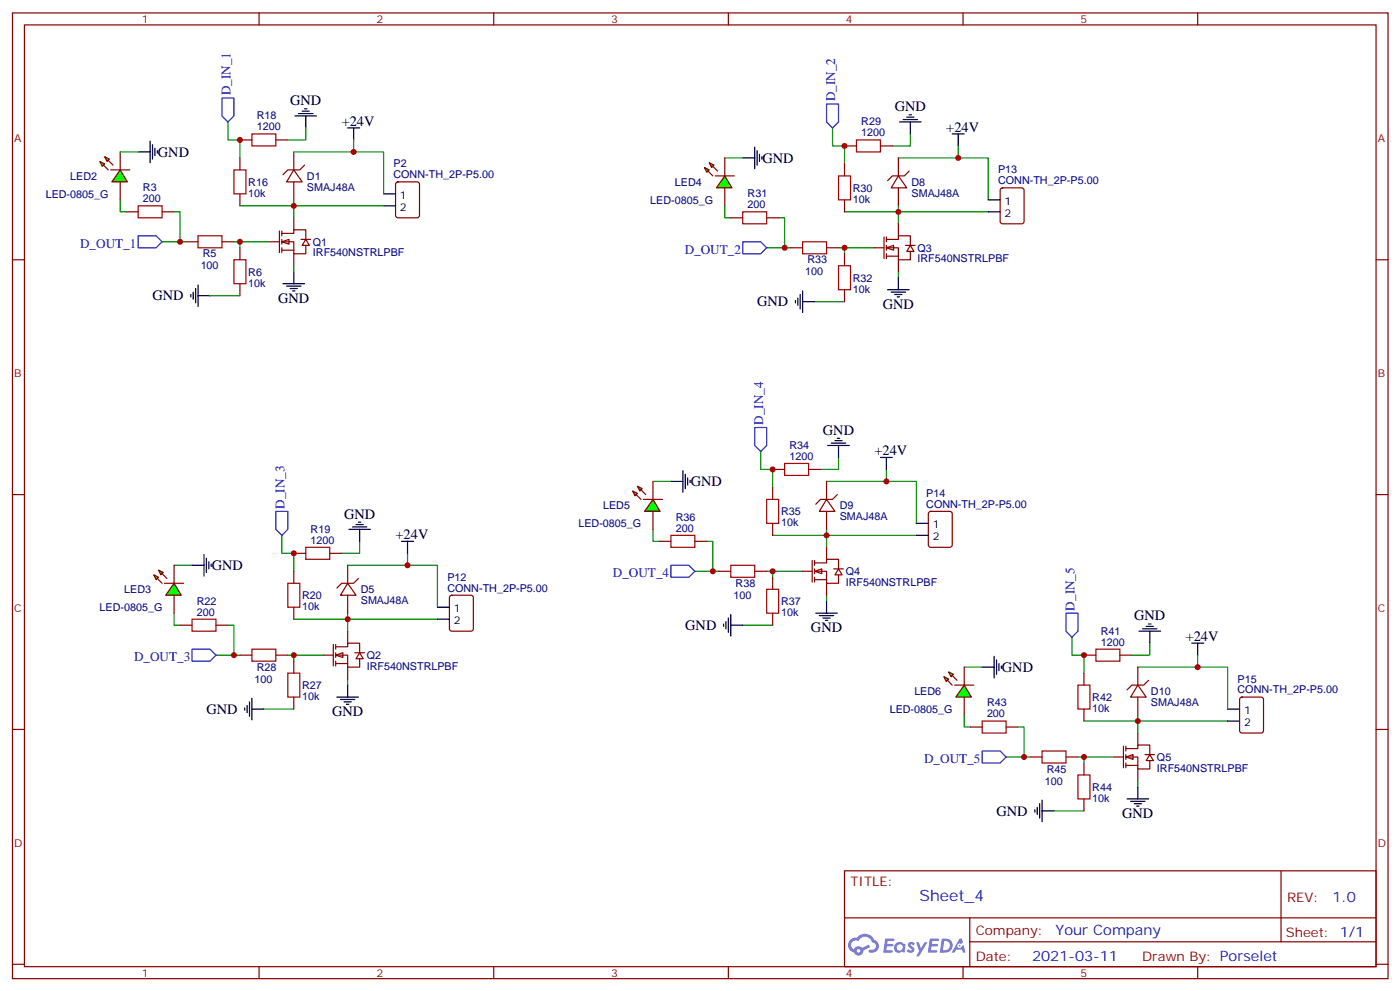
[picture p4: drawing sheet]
<svg xmlns="http://www.w3.org/2000/svg" width="413mm" height="292mm" viewBox="0 0 413 292" stroke-linecap="round" stroke-linejoin="round" font-family="sans-serif">
<g fill="none" stroke="#870000" stroke-width=".35">
<path d="M3.7 3.8h405.3v284.3h-405.3zM7.2 7.3h398.3v277.3h-398.3zM76.3 3.8v3.5M145.5 3.8v3.5M214.6 3.8v3.5M283.8 3.8v3.5M352.9 3.8v3.5M3.7 76.5h3.5M405.5 76.5h3.5M3.7 145.6h3.5M405.5 145.6h3.5M3.7 214.8h3.5"/>
<path d="M405.5 214.8h3.5M248.8 256.4h156.7v28.2h-156.7zM377.5 256.4v20.9M248.9 270.2h156.5M285.8 277.3h119.6M285.8 270.2v14.2M3.7 283.9h3.5M76.3 284.6v3.5M145.5 284.6v3.5M214.6 284.6v3.5M283.8 284.6v3.5M352.9 284.6v3.5"/>
<path d="M405.5 283.9h3.5"/>
</g>
<g fill="#5487ff">
<path d="M267.8 277.6a1.22 1.22 0 0 1 1.8 .2l-.4 .6a.47 .47 0 0 0-.4-.4 .47 .47 0 0 0-.5 .2l.2 .2a1.14 1.14 0 0 1 .8 1.8 1.14 1.14 0 0 1-2 0l-.2-.2 .5-.6 .7 .5a.29 .29 0 0 0 .4-.3 .29 .29 0 0 0-.3-.3 1.04 1.04 0 0 1-.6-1.7z"/>
<path d="M260.8 276.3h2.4l.3 .2-.1 .5-1.8 .1-.2 .8h1.6l.3 .4-.4 .4h-1.6l-.1 1.1h1.7l.2 .3-.2 .3-2.7 .1z"/>
<path d="M274 276.3h2.3l.4 .2-.2 .5-1.8 .1-.1 .8h1.5l.3 .4-.3 .4h-1.6l-.2 1.1h1.7l.2 .3-.2 .3-2.6 .1z"/>
<path d="M282.7 276.3h.7l.4 1.3-.6 .3a.69 .69 0 0 0-1.1 .3 .69 .69 0 0 0 .5 .9 .69 .69 0 0 0 .9-.6l.4-.2 .6 2.2h-.8l-.2-.9h-1.7l-.5 .9h-.9z"/>
<path d="M270 277.4h.7l.7 1.8 1.1-1.8h.8l-2.5 4.2h-.9l1-1.5z"/>
<path d="M277.5 276.3l-.6 4.2h1.4a2.11 2.11 0 0 0 2.4-2.1 2.11 2.11 0 0 0-2.5-2.1zM278.2 277.1a1.39 1.39 0 0 1 1.7 1.4 1.39 1.39 0 0 1-1.8 1.3h-.2z"/>
<path d="M263.8 277.9a1.54 1.54 0 0 0 0 2.2 1.54 1.54 0 0 0 2.1 .1l.6 .3 .3-2.3-.1-.3h-.5a1.49 1.49 0 0 0-2.4 0zM264.1 278.9a.95 .95 0 0 1 1.9 0 .95 .95 0 0 1-1.9 0z"/>
<path d="M250.6 276.7a2.18 2.18 0 0 0 1 3.7 1.44 1.44 0 0 0 1.7 .9 1.44 1.44 0 0 0 1.1-1.4l2-1.1-.4-.7-1.9 1a1.47 1.47 0 0 0-2.5 .4 1.39 1.39 0 0 1-.6-1.9 1.39 1.39 0 0 1 2-.5 2.12 2.12 0 0 1 2.1-1.3 2.12 2.12 0 0 1 1.9 1.7 1.14 1.14 0 0 1 1.1 1.4 1.14 1.14 0 0 1-1.6 .7 .43 .43 0 0 0-.6 .4 .43 .43 0 0 0 .4 .5 1.98 1.98 0 0 0 2.6-1.2 1.98 1.98 0 0 0-1.3-2.6 3.1 3.1 0 0 0-5.2-.6l-.9 .1zM252.4 280a.55 .55 0 0 1 1.1 0 .55 .55 0 0 1-1.1 0z"/>
<circle cx="282.8" cy="278.4" r=".26"/>
</g>
<path d="M83 71.2l2.2-.7v1.4z" fill="#fff" stroke="#870000" stroke-width=".35"/>
<g fill="none" stroke="#870000" stroke-width=".35">
<path d="M35.4 44.7v5.3M35.4 53.6v5.2M116.8 53.8l.5-.2h5.6l.7 .4v9.4l-.4 .7h-5.9l-.7-.4v-9.4zM54.8 71.2h3.5M65.4 71.2h3.5M70.7 73v3.5M79.5 71.2h2.8M82.3 68v6.4M83 68.7h3.6v-1h3.5v2.8M83 71.2h3.6v3.5h3.5v-2.5M83 73.7h3.6M83 68v1.4"/>
<path d="M83 70.5v1.4M83 73v1.4M86.6 64.1v3.6M86.6 74.7v3.5M88.7 70.5h2.8M90.1 70.5l1.1 1.7h-2.2zM70.7 83.5v3.6"/>
</g>
<path d="M40.7 69.4h5.3l1.8 1.8-1.8 1.8h-5.3z" fill="none" stroke="#00f" stroke-width=".35"/>
<path d="M58.3 69.4h7.1v3.6h-7.1zM68.9 76.5h3.6v7h-3.6z" fill="none" stroke="#a10000" stroke-width=".35"/>
<g fill="none" stroke="#000" stroke-width=".35">
<path d="M102.4 37.7h3.6M104.2 37.7v3.5M113 57.1h3.6M113 60.6h3.6M56.2 86.7v.7M56.9 86v2.1M57.6 84.9v4.3M58.3 87.1h3.6M58.3 83.9v6.3M83.4 83.5h6.3M84.5 84.2h4.2M85.5 84.9h2.1"/>
<path d="M86.2 85.7h.7M86.6 80v3.5"/>
</g>
<path d="M47.8 71.2h7M68.9 71.2h10.6M70.7 71.2v1.8M86.6 78.2v1.8M113 60.6h-26.4v3.5" fill="none" stroke="#008700" stroke-width=".35"/>
<g fill="#0f0" stroke="#870000" stroke-width=".35">
<path d="M30.8 46.1l1.4 .7-.7 .8z"/>
<path d="M29.4 47.6l1.4 .7-.7 .7z"/>
</g>
<g fill="#870000" stroke="#870000" stroke-width=".35">
<path d="M31.9 47.2l1.4 1.4z"/>
<path d="M30.5 48.6l1.4 1.4z"/>
</g>
<path d="M32.6 50h5.6z" fill="#f00" stroke="#870000" stroke-width=".35"/>
<path d="M35.4 50l2.1 3.6h-4.6z" fill="#0f0" stroke="#870000" stroke-width=".35"/>
<path d="M74.2 39.4h7.1v3.6h-7.1zM68.9 50h3.6v7.1h-3.6zM40.7 60.6h7.1v3.5h-7.1zM84.8 171.7h3.5v7.1h-3.5zM90.1 161.1h7.1v3.6h-7.1zM56.6 182.3h7v3.5h-7z" fill="none" stroke="#a10000" stroke-width=".35"/>
<g fill="none" stroke="#870000" stroke-width=".35">
<path d="M70.7 46.5v3.5M70.7 57.1v3.5M70.7 41.2h3.5M81.3 41.2h3.5M86.6 50l2.4 3.6h-4.5zM86.6 44.7v5.3M86.6 53.6v5.2M89.7 48.6l-1.4 1.4h-3.5l-1.4 1.4M37.2 62.4h3.5M47.8 62.4h3.5M51.3 166.4v5.3M51.3 175.3v5.3"/>
<path d="M86.6 168.2v3.5M86.6 178.8v3.5M86.6 162.9h3.5M97.2 162.9h3.5M102.4 171.7l2.5 3.6h-4.6zM102.4 166.4v5.3M102.4 175.3v5.3M105.6 170.3l-1.4 1.4h-3.5l-1.4 1.4M53.1 184.1h3.5M63.6 184.1h3.6"/>
</g>
<g fill="none" stroke="#000" stroke-width=".35">
<path d="M86.9 34.1h6.4M88 33.4h4.2M89 32.7h2.2M89.7 32h.8M90.1 34.1v3.6M40.7 44.7h3.5M44.2 41.6v6.3M44.9 42.6v4.2M45.6 43.7v2.1M46.4 44.4v.7M102.8 155.9h6.3M103.9 155.2h4.2"/>
<path d="M104.9 154.4h2.1M105.6 153.7h.7M106 155.9v3.5M56.6 166.4h3.5M60.1 163.3v6.3M60.8 164.3v4.3M61.5 165.4v2.1M62.2 166.1v.7"/>
</g>
<g fill="none" stroke="#008700" stroke-width=".35">
<path d="M67.2 35.9v5.3h3.5v5.3M90.1 37.7v3.5h-5.3M35.4 58.8v3.6h1.8M35.4 44.7h5.3M86.6 58.8v1.8h-15.9M104.2 41.2v3.5h-17.6M104.2 44.7h8.8v12.4M51.3 62.4h1.8v8.8M61.9 87.1h8.8M83 157.6v5.3h3.6v5.3M106 159.4v3.5h-5.3M51.3 166.4h5.3"/>
<path d="M120.1 166.4h8.8v12.4M120.1 162.9v3.5h-17.7M51.3 180.6v3.5h1.8M67.2 184.1h1.7v8.8M102.4 180.6v1.7h-15.8M77.8 208.8h8.8"/>
</g>
<path d="M65.4 28.9h3.5v5.2l-1.7 1.8-1.8-1.8zM81.3 150.6h3.5v5.3l-1.8 1.7-1.7-1.7z" fill="none" stroke="#00f" stroke-width=".35"/>
<g fill="#0f0" stroke="#870000" stroke-width=".35">
<path d="M46.7 167.9l1.4 .7-.7 .7z"/>
<path d="M45.3 169.3l1.4 .7-.7 .7z"/>
</g>
<g fill="#870000" stroke="#870000" stroke-width=".35">
<path d="M47.8 168.9l1.4 1.4z"/>
<path d="M46.4 170.3l1.4 1.4z"/>
</g>
<path d="M48.5 171.7h5.6z" fill="#f00" stroke="#870000" stroke-width=".35"/>
<path d="M51.3 171.7l2.1 3.6h-4.6z" fill="#0f0" stroke="#870000" stroke-width=".35"/>
<g fill="none" stroke="#000" stroke-width=".35">
<path d="M118.3 159.4h3.5M120.1 159.4v3.5M128.9 178.8h3.5M128.9 182.3h3.5M72.1 208.4v.7M72.8 207.7v2.1M73.5 206.7v4.2M74.2 208.8h3.6M74.2 205.6v6.3M99.3 205.2h6.3M100.3 206h4.3M101.4 206.7h2.1"/>
<path d="M102.1 207.4h.7M102.4 201.7v3.5"/>
</g>
<path d="M63.6 192.9h7.1M84.8 192.9h10.6M86.6 192.9v1.8M102.4 200v1.7M128.9 182.3h-26.5v3.5" fill="none" stroke="#008700" stroke-width=".35"/>
<path d="M132.7 175.5l.4-.2h5.7l.6 .4 .1 9.4-.5 .7h-5.9l-.6-.4-.1-9.4zM70.7 192.9h3.5M81.3 192.9h3.5M86.6 194.7v3.5M86.6 205.2v3.6" fill="none" stroke="#870000" stroke-width=".35"/>
<path d="M74.2 191.1h7.1v3.6h-7.1zM84.8 198.2h3.5v7h-3.5z" fill="none" stroke="#a10000" stroke-width=".35"/>
<path d="M56.6 191.1h5.3l1.7 1.8-1.7 1.8h-5.3z" fill="none" stroke="#00f" stroke-width=".35"/>
<path d="M98.9 192.9l2.1-.7v1.4z" fill="#fff" stroke="#870000" stroke-width=".35"/>
<g fill="none" stroke="#870000" stroke-width=".35">
<path d="M213.6 46.5v5.3M213.6 55.3v5.3M248.8 43h3.6M248.8 48.3v3.5M248.8 58.8v3.6M259.4 43h3.6M264.7 51.8l2.5 3.5h-4.6zM264.7 46.5v5.3M264.7 55.3v5.3M267.9 50.4l-1.4 1.4h-3.5l-1.5 1.4M215.3 64.1h3.6M225.9 64.1h3.5"/>
<path d="M95.4 192.9h2.8M98.2 189.7v6.4M98.9 190.4h3.5v-1h3.6v2.8M98.9 192.9h3.5v3.5h3.6v-2.4M98.9 195.4h3.5M98.9 189.7v1.4M98.9 192.2v1.4M98.9 194.7v1.4M102.4 185.8v3.6M102.4 196.4v3.6M104.6 192.2h2.8M106 192.2l1 1.8h-2.1z"/>
</g>
<path d="M245.3 37.7v5.3h3.5v5.3M268.3 39.4v3.6h-5.3M213.6 46.5h5.3M282.4 46.5h8.8v12.3M282.4 43v3.5h-17.7M213.6 60.6v3.5h1.7M229.4 64.1h1.8v8.9M264.7 60.6v1.8h-15.9M240 88.8h8.8" fill="none" stroke="#008700" stroke-width=".35"/>
<path d="M265.1 35.9h6.3M266.1 35.2h4.3M267.2 34.5h2.1M267.9 33.8h.7M268.3 35.9v3.5M218.9 46.5h3.5M222.4 43.3v6.4M223.1 44.4v4.2M223.8 45.4v2.2M224.5 46.1v.7" fill="none" stroke="#000" stroke-width=".35"/>
<path d="M247.1 51.8h3.5v7h-3.5zM252.4 41.2h7v3.5h-7zM218.9 62.4h7v3.5h-7z" fill="none" stroke="#a10000" stroke-width=".35"/>
<path d="M243.6 30.6h3.5v5.3l-1.8 1.8-1.7-1.8z" fill="none" stroke="#00f" stroke-width=".35"/>
<g fill="#0f0" stroke="#870000" stroke-width=".35">
<path d="M209 47.9l1.4 .7-.7 .7z"/>
<path d="M207.6 49.3l1.4 .7-.7 .7z"/>
</g>
<g fill="#870000" stroke="#870000" stroke-width=".35">
<path d="M210 49l1.5 1.4z"/>
<path d="M208.6 50.4l1.4 1.4z"/>
</g>
<path d="M210.7 51.8h5.7z" fill="#f00" stroke="#870000" stroke-width=".35"/>
<path d="M213.6 51.8l2.1 3.5h-4.6z" fill="#0f0" stroke="#870000" stroke-width=".35"/>
<g fill="none" stroke="#000" stroke-width=".35">
<path d="M280.6 39.4h3.5M282.4 39.4v3.6M291.2 58.8h3.5M291.2 62.4h3.5M234.4 88.5v.7M235.1 87.8v2.1M235.8 86.7v4.2M236.5 88.8h3.5M236.5 85.7v6.3M261.5 85.3h6.4M262.6 86h4.2M263.7 86.7h2.1"/>
<path d="M264.4 87.4h.7M264.7 81.8v3.5"/>
</g>
<path d="M225.9 73h7.1M247.1 73h10.6M248.8 73v1.7M291.2 62.4h-26.5v3.5M264.7 80v1.8" fill="none" stroke="#008700" stroke-width=".35"/>
<path d="M294.9 55.5l.5-.2h5.7l.6 .4 .1 9.5-.5 .6-5.9 .1-.6-.5-.1-9.4zM233 73h3.5M243.6 73h3.5M248.8 74.7v3.5M248.8 85.3v3.5" fill="none" stroke="#870000" stroke-width=".35"/>
<path d="M236.5 71.2h7.1v3.5h-7.1zM247.1 78.2h3.5v7.1h-3.5z" fill="none" stroke="#a10000" stroke-width=".35"/>
<path d="M218.9 71.2h5.3l1.7 1.8-1.7 1.7h-5.3z" fill="none" stroke="#00f" stroke-width=".35"/>
<path d="M261.2 73l2.1-.8v1.5z" fill="#fff" stroke="#870000" stroke-width=".35"/>
<g fill="none" stroke="#870000" stroke-width=".35">
<path d="M257.7 73h2.8M260.5 69.8v6.3M261.2 70.5h3.5v-1.1h3.6v2.8M261.2 73h3.5v3.5h3.6v-2.5M261.2 75.4h3.5M261.2 69.8v1.4M261.2 72.2v1.5M261.2 74.7v1.4M264.7 65.9v3.5M264.7 76.5v3.5M266.8 72.2h2.9M268.3 72.2l1 1.8h-2.1z"/>
<path d="M227.7 138.2h3.5M238.3 138.2h3.5M192.4 141.7v5.3M192.4 150.6v5.3M194.2 159.4h3.5M204.8 159.4h3.5M227.7 143.5v3.5M227.7 154.1v3.5M243.6 147l2.4 3.6h-4.6zM243.6 141.7v5.3M243.6 150.6v5.3M246.7 145.6l-1.4 1.4h-3.5l-1.4 1.4"/>
</g>
<path d="M224.2 132.9v5.3h3.5v5.3M247.1 134.7v3.5h-5.3M261.2 138.2v3.5h-17.6M192.4 155.9v3.5h1.8M192.4 141.7h5.3M208.3 159.4h1.7v8.8M243.6 155.9v1.7h-15.9M261.2 141.7h8.8v12.4M218.9 184.1h8.8" fill="none" stroke="#008700" stroke-width=".35"/>
<path d="M201.2 138.6v6.3M201.9 139.6v4.3M243.9 131.2h6.4M245 130.5h4.2M246 129.8h2.1M246.7 129h.7M247.1 131.2v3.5M197.7 141.7h3.5M202.6 140.7v2.1M203.3 141.4v.7" fill="none" stroke="#000" stroke-width=".35"/>
<path d="M231.2 136.5h7.1v3.5h-7.1zM197.7 157.6h7.1v3.5h-7.1zM225.9 147h3.5v7.1h-3.5z" fill="none" stroke="#a10000" stroke-width=".35"/>
<path d="M222.4 125.9h3.5v5.3l-1.7 1.7-1.8-1.7z" fill="none" stroke="#00f" stroke-width=".35"/>
<g fill="#0f0" stroke="#870000" stroke-width=".35">
<path d="M187.8 143.2l1.4 .7-.7 .7z"/>
<path d="M186.4 144.6l1.4 .7-.7 .7z"/>
</g>
<g fill="#870000" stroke="#870000" stroke-width=".35">
<path d="M188.9 144.2l1.4 1.4z"/>
<path d="M187.5 145.6l1.4 1.4z"/>
</g>
<path d="M189.6 147h5.6z" fill="#f00" stroke="#870000" stroke-width=".35"/>
<path d="M192.4 147l2.1 3.6h-4.6z" fill="#0f0" stroke="#870000" stroke-width=".35"/>
<g fill="none" stroke="#000" stroke-width=".35">
<path d="M259.4 134.7h3.6M261.2 134.7v3.5M270 154.1h3.5M270 157.6h3.5M243.6 177v3.6M213.2 183.7v.7M213.9 183v2.1M214.6 182v4.2M215.3 184.1h3.6M215.3 180.9v6.4M240.4 180.6h6.3M241.4 181.3h4.3"/>
<path d="M242.5 182h2.1M243.2 182.7h.7"/>
</g>
<path d="M270 157.6h-26.4v3.5M204.8 168.2h7M225.9 168.2h10.6M227.7 168.2v1.8M243.6 175.3v1.7" fill="none" stroke="#008700" stroke-width=".35"/>
<path d="M273.8 150.8l.4-.2h5.7l.6 .4 .1 9.4-.5 .7h-5.9l-.6-.4-.1-9.4zM211.8 168.2h3.5M222.4 168.2h3.5M227.7 170v3.5M227.7 180.6v3.5" fill="none" stroke="#870000" stroke-width=".35"/>
<path d="M215.3 166.4h7.1v3.6h-7.1zM225.9 173.5h3.5v7.1h-3.5z" fill="none" stroke="#a10000" stroke-width=".35"/>
<path d="M197.7 166.4h5.3l1.8 1.8-1.8 1.8h-5.3z" fill="none" stroke="#00f" stroke-width=".35"/>
<path d="M240 168.2l2.1-.7v1.4z" fill="#fff" stroke="#870000" stroke-width=".35"/>
<g fill="none" stroke="#870000" stroke-width=".35">
<path d="M236.5 168.2h2.8M239.3 165v6.4M240 165.7h3.6v-1h3.5v2.8M240 168.2h3.6v3.5h3.5v-2.4M240 170.7h3.6M240 165v1.4M240 167.5v1.4M240 170v1.4M243.6 161.1v3.6M243.6 171.7v3.6M245.7 167.5h2.8M247.1 167.5l1 1.8h-2.1z"/>
<path d="M284.1 196.4v5.3M319.4 192.9h3.5M319.4 198.2v3.5M330 192.9h3.5M335.3 196.4v5.3M284.1 205.2v5.3M285.9 214.1h3.5M296.5 214.1h3.5M319.4 208.8v3.5M335.3 201.7l2.4 3.5h-4.5zM335.3 205.2v5.3M338.5 200.3l-1.5 1.4h-3.5l-1.4 1.4"/>
</g>
<path d="M284.1 196.4h5.3M315.9 187.6v5.3h3.5v5.3M338.8 189.4v3.5h-5.3M352.9 196.4h8.8v12.4M352.9 192.9v3.5h-17.6M284.1 210.5v3.6h1.8M300 214.1h1.8v8.8M335.3 210.5v1.8h-15.9M310.6 238.8h8.8" fill="none" stroke="#008700" stroke-width=".35"/>
<path d="M289.4 196.4h3.5M292.9 193.3v6.3M293.7 194.3v4.2M294.4 195.4v2.1M295.1 196.1v.7M335.6 185.8h6.4M336.7 185.1h4.2M337.7 184.4h2.2M338.5 183.7h.7M338.8 185.8v3.6" fill="none" stroke="#000" stroke-width=".35"/>
<path d="M322.9 191.1h7.1v3.6h-7.1zM289.4 212.3h7.1v3.5h-7.1zM317.6 201.7h3.6v7.1h-3.6z" fill="none" stroke="#a10000" stroke-width=".35"/>
<path d="M314.1 180.6h3.5v5.2l-1.7 1.8-1.8-1.8z" fill="none" stroke="#00f" stroke-width=".35"/>
<g fill="#0f0" stroke="#870000" stroke-width=".35">
<path d="M279.5 197.8l1.5 .7-.8 .7z"/>
<path d="M278.1 199.2l1.4 .8-.7 .7z"/>
</g>
<g fill="#870000" stroke="#870000" stroke-width=".35">
<path d="M280.6 198.9l1.4 1.4z"/>
<path d="M279.2 200.3l1.4 1.4z"/>
</g>
<path d="M281.3 201.7h5.6z" fill="#f00" stroke="#870000" stroke-width=".35"/>
<path d="M284.1 201.7l2.1 3.5h-4.5z" fill="#0f0" stroke="#870000" stroke-width=".35"/>
<g fill="none" stroke="#000" stroke-width=".35">
<path d="M351.2 189.4h3.5M352.9 189.4v3.5M361.7 208.8h3.6M361.7 212.3h3.6M304.9 238.4v.7M305.6 237.7v2.1M306.4 236.6v4.3M307.1 238.8h3.5M307.1 235.6v6.3M332.1 235.2h6.4M333.2 235.9h4.2M334.2 236.6h2.1"/>
<path d="M334.9 237.3h.7M335.3 231.7v3.5"/>
</g>
<path d="M361.7 212.3h-26.4v3.5M296.5 222.9h7M317.6 222.9h10.6M319.4 222.9v1.7M335.3 229.9v1.8" fill="none" stroke="#008700" stroke-width=".35"/>
<path d="M365.5 205.5l.5-.3h5.6l.7 .5v9.4l-.4 .7h-5.9l-.7-.4v-9.4zM303.5 222.9h3.6M314.1 222.9h3.5M319.4 224.6v3.6M319.4 235.2v3.6" fill="none" stroke="#870000" stroke-width=".35"/>
<path d="M307.1 221.1h7v3.5h-7zM317.6 228.2h3.6v7h-3.6z" fill="none" stroke="#a10000" stroke-width=".35"/>
<path d="M289.4 221.1h5.3l1.8 1.8-1.8 1.7h-5.3z" fill="none" stroke="#00f" stroke-width=".35"/>
<path d="M331.8 222.9l2.1-.7v1.4z" fill="#fff" stroke="#870000" stroke-width=".35"/>
<path d="M331 219.7v6.4M331.8 219.7v1.4M335.3 215.8v3.6M328.2 222.9h2.8M331.8 220.4h3.5v-1h3.5v2.8M331.8 222.9h3.5v3.5h3.5v-2.5M331.8 225.4h3.5M331.8 222.2v1.4M331.8 224.6v1.5M335.3 226.4v3.5M337.4 222.2h2.8M338.8 222.2l1.1 1.7h-2.2z" fill="none" stroke="#870000" stroke-width=".35"/>
<g fill="#c00">
<circle cx="70.7" cy="71.2" r=".88"/>
<circle cx="86.6" cy="60.6" r=".88"/>
<circle cx="53.1" cy="71.2" r=".88"/>
<circle cx="70.7" cy="41.2" r=".88"/>
<circle cx="104.2" cy="44.7" r=".88"/>
<circle cx="120.1" cy="166.4" r=".88"/>
<circle cx="86.6" cy="162.9" r=".88"/>
<circle cx="68.9" cy="192.9" r=".88"/>
<circle cx="102.4" cy="182.3" r=".88"/>
<circle cx="86.6" cy="192.9" r=".88"/>
<circle cx="282.4" cy="46.5" r=".88"/>
<circle cx="248.8" cy="43" r=".88"/>
<circle cx="231.2" cy="73" r=".88"/>
<circle cx="264.7" cy="62.4" r=".88"/>
<circle cx="248.8" cy="73" r=".88"/>
<circle cx="261.2" cy="141.7" r=".88"/>
<circle cx="227.7" cy="138.2" r=".88"/>
<circle cx="210" cy="168.2" r=".88"/>
<circle cx="243.6" cy="157.6" r=".88"/>
<circle cx="227.7" cy="168.2" r=".88"/>
<circle cx="352.9" cy="196.4" r=".88"/>
<circle cx="319.4" cy="192.9" r=".88"/>
<circle cx="301.8" cy="222.9" r=".88"/>
<circle cx="335.3" cy="212.3" r=".88"/>
<circle cx="319.4" cy="222.9" r=".88"/>
</g>
<text font-size="4.6" fill="#00f" x="270.9" y="265.4">Sheet_4</text>
<g font-size="4.2">
<text x="85.5" y="31">GND</text>
<text x="263.7" y="32.7">GND</text>
<text x="100.7" y="37">+24V</text>
<text x="278.8" y="38.7">+24V</text>
<text x="46.5" y="46.1">GND</text>
<text x="224.7" y="47.9">GND</text>
<text x="44.9" y="88.5">GND</text>
<text x="82" y="89.2">GND</text>
<text x="223.1" y="90.2">GND</text>
<text x="260.1" y="90.9">GND</text>
<text x="242.5" y="128">GND</text>
<text x="257.7" y="134">+24V</text>
<text x="203.5" y="143.2">GND</text>
<text x="101.4" y="152.7">GND</text>
<text x="116.6" y="158.7">+24V</text>
<text x="62.4" y="167.9">GND</text>
<text x="201.9" y="185.5">GND</text>
<text x="334.2" y="182.7">GND</text>
<text x="239" y="186.2">GND</text>
<text x="349.4" y="188.7">+24V</text>
<text x="295.2" y="197.8">GND</text>
<text x="60.8" y="210.2">GND</text>
<text x="97.9" y="210.9">GND</text>
<text x="293.7" y="240.1">GND</text>
<text x="330.7" y="240.9">GND</text>
</g>
<g font-size="4.2" fill="#00f">
<text x="392.6" y="265.7">1.0</text>
<text x="311" y="275.2">Your Company</text>
<text x="304.1" y="283">2021-03-11</text>
</g>
<g font-size="3.9" fill="#00f">
<text x="67.9" y="28.1" transform="rotate(-90 67.9 28.1)">D_IN_1</text>
<text x="246.1" y="29.8" transform="rotate(-90 246.1 29.8)">D_IN_2</text>
<text x="23.6" y="73">D_OUT_1</text>
<text x="201.8" y="74.7">D_OUT_2</text>
<text x="224.9" y="125.1" transform="rotate(-90 224.9 125.1)">D_IN_4</text>
<text x="83.8" y="149.8" transform="rotate(-90 83.8 149.8)">D_IN_3</text>
<text x="180.6" y="170">D_OUT_4</text>
<text x="316.6" y="179.8" transform="rotate(-90 316.6 179.8)">D_IN_5</text>
<text x="39.5" y="194.7">D_OUT_3</text>
<text x="272.3" y="224.6">D_OUT_5</text>
</g>
<g font-size="3.9" fill="#800">
<text x="250.6" y="261">TITLE:</text>
<text x="379.2" y="265.7">REV:</text>
<text x="287.5" y="275.2">Company:</text>
<text x="378.9" y="275.8">Sheet: 1/1</text>
<text x="287.5" y="282.9">Date:</text>
<text x="336.6" y="282.9">Drawn By: Porselet</text>
</g>
<g font-size="3.2" fill="#800">
<text x="41.8" y="6.8">1</text>
<text x="110.9" y="6.8">2</text>
<text x="180.1" y="6.8">3</text>
<text x="249.2" y="6.8">4</text>
<text x="318.3" y="6.8">5</text>
<text x="4.2" y="41.9">A</text>
<text x="406" y="41.9">A</text>
<text x="4.2" y="111.1">B</text>
<text x="406" y="111.1">B</text>
<text x="4.2" y="180.2">C</text>
<text x="406" y="180.2">C</text>
<text x="4.2" y="249.3">D</text>
<text x="406" y="249.3">D</text>
<text x="41.8" y="287.6">1</text>
<text x="110.9" y="287.6">2</text>
<text x="180.1" y="287.6">3</text>
<text x="249.2" y="287.6">4</text>
<text x="318.3" y="287.6">5</text>
</g>
<g font-size="3.2" fill="#000080">
<text x="75.6" y="35.2">R18</text>
<text x="75.6" y="38.4">1200</text>
<text x="253.8" y="40.1">1200</text>
<text x="253.8" y="36.9">R29</text>
<text x="20.7" y="53">LED2</text>
<text x="90.5" y="52.9">D1</text>
<text x="116" y="52.5">CONN-TH_2P-P5.00</text>
<text x="116" y="49.3">P2</text>
<text x="294.1" y="51">P13</text>
<text x="13.5" y="58.3">LED-0805_G</text>
<text x="42.1" y="59.5">200</text>
<text x="42.1" y="56.3">R3</text>
<text x="73.2" y="57.9">10k</text>
<text x="73.2" y="54.7">R16</text>
<text x="90.5" y="56.1">SMAJ48A</text>
<text x="198.9" y="54.7">LED4</text>
<text x="220.3" y="58.1">R31</text>
<text x="251.3" y="59.7">10k</text>
<text x="251.3" y="56.4">R30</text>
<text x="268.6" y="57.9">SMAJ48A</text>
<text x="268.6" y="54.7">D8</text>
<text x="294.1" y="54.3">CONN-TH_2P-P5.00</text>
<text x="191.6" y="60">LED-0805_G</text>
<text x="220.3" y="61.3">200</text>
<text x="59.8" y="75.8">R5</text>
<text x="92.2" y="75.5">IRF540NSTRLPBF</text>
<text x="92.2" y="72.3">Q1</text>
<text x="237.9" y="77.5">R33</text>
<text x="270.4" y="77.3">IRF540NSTRLPBF</text>
<text x="270.4" y="74.1">Q3</text>
<text x="59.1" y="79.3">100</text>
<text x="73.2" y="81.1">R6</text>
<text x="237.3" y="81.1">100</text>
<text x="251.3" y="82.9">R32</text>
<text x="73.2" y="84.4">10k</text>
<text x="251.3" y="86.1">10k</text>
<text x="232.6" y="135.4">1200</text>
<text x="232.6" y="132.2">R34</text>
<text x="177.7" y="150">LED5</text>
<text x="247.4" y="149.9">D9</text>
<text x="272.9" y="149.5">CONN-TH_2P-P5.00</text>
<text x="272.9" y="146.3">P14</text>
<text x="170.4" y="155.3">LED-0805_G</text>
<text x="199.1" y="153.3">R36</text>
<text x="230.2" y="154.9">10k</text>
<text x="230.2" y="151.7">R35</text>
<text x="247.4" y="153.1">SMAJ48A</text>
<text x="91.5" y="160.1">1200</text>
<text x="91.5" y="156.9">R19</text>
<text x="199.1" y="156.6">200</text>
<text x="131.8" y="171">P12</text>
<text x="216.8" y="172.8">R38</text>
<text x="249.2" y="172.5">IRF540NSTRLPBF</text>
<text x="249.2" y="169.3">Q4</text>
<text x="29.3" y="180">LED-0805_G</text>
<text x="36.6" y="174.7">LED3</text>
<text x="58" y="178">R22</text>
<text x="89" y="179.6">10k</text>
<text x="89" y="176.4">R20</text>
<text x="106.3" y="177.8">SMAJ48A</text>
<text x="106.3" y="174.6">D5</text>
<text x="131.8" y="174.2">CONN-TH_2P-P5.00</text>
<text x="216.1" y="176.3">100</text>
<text x="230.2" y="178.2">R37</text>
<text x="58" y="181.3">200</text>
<text x="230.2" y="181.4">10k</text>
<text x="324.4" y="190.1">1200</text>
<text x="324.4" y="186.8">R41</text>
<text x="75.6" y="197.5">R28</text>
<text x="108.1" y="197.2">IRF540NSTRLPBF</text>
<text x="108.1" y="194">Q2</text>
<text x="75" y="201">100</text>
<text x="89" y="202.9">R27</text>
<text x="364.7" y="201">P15</text>
<text x="89" y="206.1">10k</text>
<text x="262.2" y="210">LED-0805_G</text>
<text x="269.4" y="204.7">LED6</text>
<text x="290.8" y="208">R43</text>
<text x="321.9" y="209.6">10k</text>
<text x="321.9" y="206.4">R42</text>
<text x="339.2" y="207.8">SMAJ48A</text>
<text x="339.2" y="204.6">D10</text>
<text x="364.7" y="204.2">CONN-TH_2P-P5.00</text>
<text x="290.8" y="211.2">200</text>
<text x="308.5" y="227.5">R45</text>
<text x="340.9" y="227.2">IRF540NSTRLPBF</text>
<text x="340.9" y="224">Q5</text>
<text x="307.8" y="231">100</text>
<text x="321.9" y="232.8">R44</text>
<text x="321.9" y="236.1">10k</text>
</g>
<g font-size="3.2">
<text x="117.9" y="58.5">1</text>
<text x="117.9" y="62">2</text>
<text x="296" y="60.3">1</text>
<text x="296" y="63.8">2</text>
<text x="274.8" y="155.5">1</text>
<text x="274.8" y="159">2</text>
<text x="133.7" y="180.2">1</text>
<text x="133.7" y="183.7">2</text>
<text x="366.6" y="210.2">1</text>
<text x="366.6" y="213.7">2</text>
</g>
</svg>
